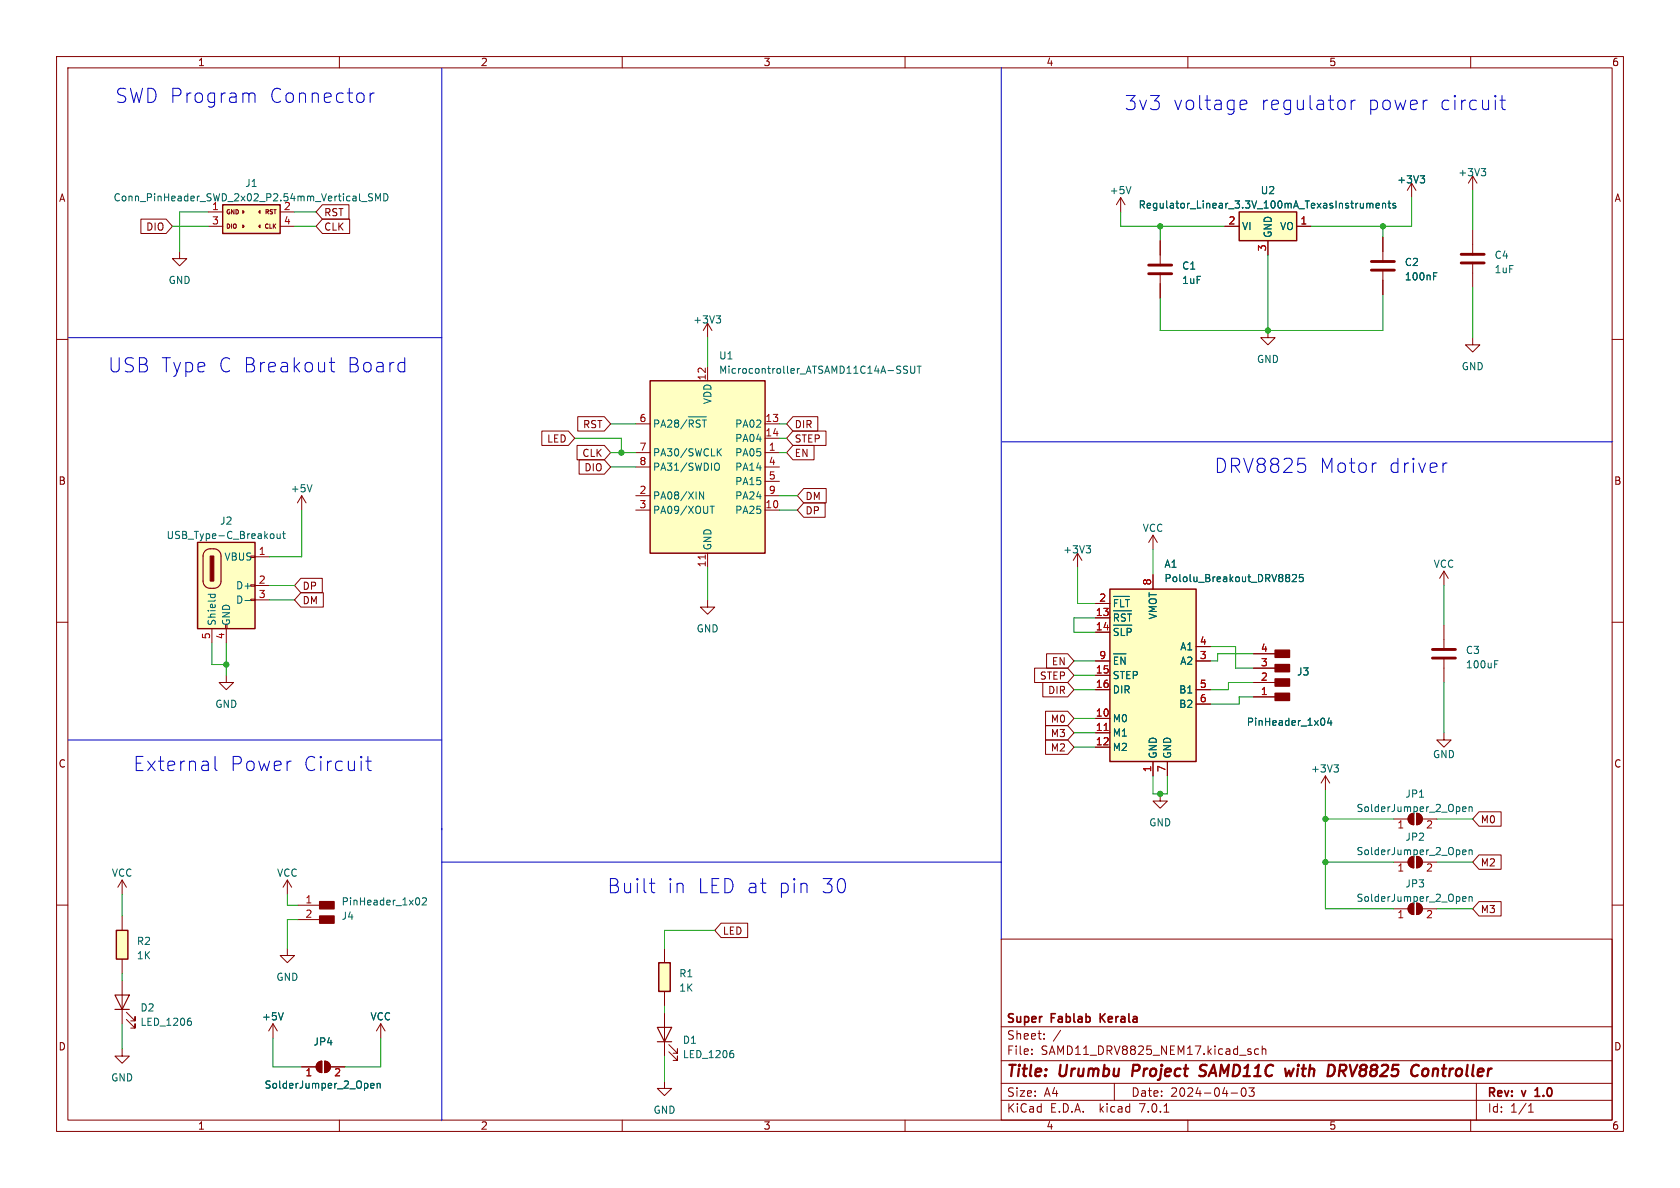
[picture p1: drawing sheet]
<svg xmlns="http://www.w3.org/2000/svg" width="297mm" height="210mm" viewBox="0 0 297 210" stroke-linecap="round" stroke-linejoin="round" font-family="sans-serif">
<g fill="none" stroke="#840000" stroke-width=".18">
<path d="M10 10h277v190h-277zM12 12h273v186h-273zM60 10v2M110 10v2M160 10v2M210 10v2M260 10v2M24.9 38.7h4.5l1.1 1.3-1.1 1.3h-4.5zM36.8 37.5h2.6M49.5 37.5h2.6M57 36.2h4.7v2.5h-4.7l-1.1-1.2zM57 38.7h4.8v2.6h-4.8l-1.1-1.3z"/>
<path d="M198.1 34.9l-.7 1.3M198.1 34.9v2.6M198.1 34.9l.8 1.3M249.6 32.4l-.8 1.3M249.6 32.4v2.5M249.6 32.4l.7 1.3M260.3 31.1v2.6M260.3 31.1l-.7 1.3M260.3 31.1l.8 1.3M10 60h2M31.7 44.5v1.2h1.3l-1.3 1.3-1.2-1.3h1.2M36.8 40h2.6"/>
<path d="M49.5 40h2.6M125.1 57.2v2.5M125.1 57.2l-.8 1.2M125.1 57.2l.8 1.2M205.1 42.5v4.5M205.1 48.3v4.4M216.5 40h2.6M224.2 58.4v1.3h1.2l-1.2 1.3-1.3-1.3h1.3M224.2 42.5v2.6M229.2 40h2.6M244.5 41.9v4.5M244.5 47.6v4.5"/>
<path d="M260.3 59.7v1.3h1.3l-1.3 1.2-1.2-1.2h1.2M260.3 40.6v4.5M260.3 46.4v4.4M285 60h2M95.8 76.2h4.7l1.1 1.3-1.1 1.2h-4.7zM102 78.7h4.8l1.1 1.3-1.1 1.3h-4.8zM102.1 73.7h4.7l1.1 1.2-1.1 1.3h-4.7zM112.4 74.9h2.5M125.1 64.8v2.5M135.3 74.9h2.5M135.3 77.5h2.5M140.2 76.2h5.8v2.5h-5.8l-1.1-1.2z"/>
<path d="M140.2 73.7h4.4v2.5h-4.4l-1.1-1.3zM140.2 78.7h3.7v2.6h-3.7l-1.1-1.3zM44.3 98.3h.8v.3h-.8zM45.1 98.4h2.5M53.3 87.6l-.7 1.3M53.3 87.6v2.6M53.3 87.6l.8 1.3M102.4 81.3h4.4l1.1 1.3-1.1 1.2h-4.4zM112.4 80h2.5M112.4 90.2h2.5M112.4 87.6h2.5M112.4 82.6h2.5"/>
<path d="M125.1 97.8v2.5M135.3 80h2.5M135.3 90.2h2.5M135.3 87.6h2.5M135.3 82.6h2.5M135.3 85.1h2.5M142.1 86.4h4v2.5h-4l-1.1-1.3zM142.1 88.9h3.8v2.5h-3.8l-1.1-1.2zM190.5 97.8l-.8 1.3M190.5 97.8v2.5M190.5 97.8l.8 1.3M203.8 94.6v2.6"/>
<path d="M203.8 94.6l-.7 1.3M203.8 94.6l.8 1.3M10 110h2M37.5 111.1v2.6M40 119.4v1.3h1.3l-1.3 1.2-1.3-1.2h1.3M40 111.1v2.6M44.3 105.9h.8v.3h-.8zM44.3 103.4h.8v.2h-.8zM45.1 103.5h2.5M45.1 106h2.5M53.2 104.8h4v2.5h-4l-1.1-1.3zM53.2 102.2h3.8v2.6h-3.8l-1.1-1.3z"/>
<path d="M125.1 106v1.3h1.3l-1.3 1.3-1.3-1.3h1.3M182.9 118.1h5.9l1.1 1.3-1.1 1.3h-5.9zM185 115.6h3.8l1.1 1.2-1.1 1.3h-3.8zM193.7 109.2h2.5M193.7 111.8h2.5M193.7 119.4h2.5M193.7 106.7h2.5M193.7 116.8h2.5M203.8 101.6v2.5M211.5 116.8h2.5M211.5 114.3h2.5M221.6 118.1h3.8"/>
<path d="M221.6 115.6h3.8M255.3 101v2.5M255.3 110.5v4.4M255.3 116.2v4.5M255.3 101l-.8 1.2M255.3 101l.7 1.2M285 110h2M184.4 120.6h4.4l1.1 1.3-1.1 1.3h-4.4zM184.8 128.3h4l1.1 1.2-1.1 1.3h-4zM184.8 125.7h4l1.1 1.3-1.1 1.3h-4zM184.8 130.8h4l1.1 1.3-1.1 1.3h-4zM193.7 127h2.5"/>
<path d="M193.7 129.5h2.5M193.7 132.1h2.5M193.7 121.9h2.5M203.8 134.6v2.6M206.4 134.6v2.6M211.5 121.9h2.5M211.5 124.5h2.5M221.6 123.2h3.8M221.6 120.7h3.8M234.3 137.2l-.7 1.2M234.3 137.2v2.5M234.3 137.2l.8 1.2"/>
<path d="M255.3 129.5v1.3h1.2l-1.2 1.3-1.3-1.3h1.3M10 160h2M21.6 155.6l-.8 1.2M21.6 155.6v2.5M21.6 155.6l.8 1.2M50.8 155.6l-.8 1.2M50.8 155.6v2.5M50.8 155.6l.8 1.2M205.1 140.3v1.3h1.3l-1.3 1.3-1.3-1.3h1.3M246.4 144.8h2.5M246.4 152.4h2.5M249.2 144l.7-.2v2a1.02 1.02 0 0 1-.9-.7 1.02 1.02 0 0 1 .2-1.1z"/>
<path d="M249.2 151.7l.7-.3v2a1.02 1.02 0 0 1-.9-.6 1.02 1.02 0 0 1 .2-1.1zM249.2 159.9l.7-.3v2.1a1.02 1.02 0 0 1-.9-.7 1.02 1.02 0 0 1 .2-1.1zM250.4 143.8a1.02 1.02 0 0 1 1.1 1 1.02 1.02 0 0 1-1.1 1zM250.4 151.4a1.02 1.02 0 0 1 1.1 1 1.02 1.02 0 0 1-1.1 1zM250.4 159.6a1.02 1.02 0 0 1 1.1 1.1 1.02 1.02 0 0 1-1.1 1zM251.5 144.8h2.5M251.5 152.4h2.5M261.5 151.1h3.9v2.6h-3.9l-1.2-1.3zM261.5 143.5h3.9v2.6h-3.9l-1.2-1.3zM261.5 159.4h3.9v2.5h-3.9l-1.2-1.2zM285 160h2M21.6 161.9v2.6"/>
<path d="M21.6 169.5v2.6M21.6 173.4v7.6M22.4 178.9l1.5 1.6v-.8v.8h-.8M50.8 167.6v1.3h1.3l-1.3 1.3-1.3-1.3h1.3M52.7 160h3.8M52.7 162.6h3.8M117.5 167.6v2.6M117.5 175.3v2.5M117.5 179.1v7.6M127.5 163.2h4.7v2.5h-4.7l-1.1-1.2zM177 166h108v32h-108zM246.4 160.7h2.5"/>
<path d="M251.5 160.7h2.5M21.6 185.4v1.3h1.3l-1.3 1.3-1.3-1.3h1.3M22.4 180.2l1.5 1.5v-.7v.7h-.8M48.3 181l-.8 1.2M48.3 181v2.5M48.3 181l.7 1.2M53.3 188.6h2.6M56.2 187.9l.7-.3v2a1.02 1.02 0 0 1-.9-.6 1.02 1.02 0 0 1 .2-1.1zM57.4 187.6a1.02 1.02 0 0 1 1 1 1.02 1.02 0 0 1-1 1zM58.4 188.6h2.6M60 198v2M67.3 181l-.8 1.2"/>
<path d="M67.3 181v2.5M67.3 181l.8 1.2M110 198v2M117.5 191.1v1.3h1.2l-1.2 1.3-1.3-1.3h1.3M118.2 185.9l1.6 1.6v-.8v.8h-.8M118.2 184.7l1.6 1.5v-.8v.8h-.8M160 198v2M177 194.5h108M177 191.5h108M177 187.5h108M177 181.5h108M182.4 186.3v.1"/>
<path d="M182.4 185.5v.1M184.6 183.6v.1M184.6 182.8v.1M197 191.5v3M205.8 196.6h.8M210 198v2M217.6 193.2h1.2M219.6 192.4l.2-.1a.81 .81 0 0 1 .6 .6 .81 .81 0 0 1-.3 .8l-.2 .1a.81 .81 0 0 1-.6-.6 .81 .81 0 0 1 .3-.8zM220.8 192.3h.9l-.5 .6 .4 .1v.7l-.2 .1h-.4l-.2-.1M221.1 186v.3M222.5 185.5l-.4-.1-.3 .3v.4l.1 .2h.6M223.1 185.5l.3-.1 .3 .1 .1 .9"/>
<path d="M223.1 184.9v1.5M260 198v2M261 191.5v6.5M270.2 196.6h.9M270.2 195.5l.4-.4v1.5"/>
</g>
<path d="M271.4 193.8h.8M271.5 192.7h-.1" fill="none" stroke="#840000" stroke-width=".3"/>
<path d="M212 190.1l.7 .1M213.1 188.2l-.7 .1a.46 .46 0 0 0-.3 .5 .46 .46 0 0 0 .4 .4l.3 .1M228.7 188.9l-.5 1.3-.3-.9-.5 .9M235.7 188.3a1.27 1.27 0 0 1 0 1.6M250.3 188.2l.5 .2M250.6 190l-.4 .2M252.2 188.9a.62 .62 0 0 0-.7 .4v.7l.2 .2h.3" fill="none" stroke="#840000" stroke-width=".4"/>
<path d="M203.1 48.4h4M203.1 46.9h4M242.4 47.8h4.1M242.4 46.2h4.1M258.3 46.5h4.1M258.3 45h4.1M253.2 116.3h4.1M253.2 114.8h4.1" fill="none" stroke="#840000" stroke-width=".51"/>
<g fill="none" stroke="#006464" stroke-width=".18">
<path d="M63.9 35.6h1M65.9 34.3l-.5-.1-.2 .2v.3l.5 .3 .2 .3-.3 .2h-.5M66.4 35.5v-1.3l.4 .9 .4-.9v1.3M67.9 34.2a.64 .64 0 0 1 .7 .7 .64 .64 0 0 1-.7 .6zM199.9 33l-.4 1.2M241.6 35.9v.9M241.6 36.1l.4-.2 .2 .2M242.2 36.1l.2-.2 .3 .1v.8M242.2 36.1v.7M243.3 36.4l.6-.2-.1-.2-.4-.1-.1 .2v.6h.5M244.4 36.1l.2-.2 .3 .1 .1 .8M244.4 35.9v.9"/>
<path d="M245.4 35.9h.5M245.6 35.5v1.1l.3 .2M246.7 36l-.3-.1-.2 .2 .1 .2 .4 .1v.3h-.5M251.1 31.1h.8l-.5 .5M251.6 31.6l.3 .2v.3l-.3 .2M261.9 29.8h.7l-.4 .5M262.4 30.3l.2 .2v.3l-.2 .3M126.6 55.8h.8l-.4 .5M127.2 56.3l.2 .3v.3l-.2 .2M253.4 48.2h.6M116.5 74.5l-.3-.3h-.5v1.3M116.8 75.5l.5-1.3 .4 1.3"/>
<path d="M118 74.4l.5-.2 .3 .3M119.3 74.5l.2-.3h.2l.3 .3M121.4 74.2l-1.1 1.6M121.7 73.7h3.2M122.6 74.5l-.3-.3h-.4v1.3M123.8 74.3l-.5-.1-.2 .3M124.2 74.2h.7M124.5 74.2v1.3M127 79.9l.5 .7M127.5 79.3l-.7 .8M160.4 64.8l-.4-.1-.2 .1v.4l.5 .2 .1 .4-.2 .2-.5-.1M161 64.7v1.1l.2 .2h.3l.2-.2v-1.1"/>
<path d="M162.1 64.7h.8M162.5 64.7v1.3M49 94.4v.7l.3 .1 .2-.1M49.5 94.4v.8M50 94.4h.4M50.1 93.9v1.1l.3 .2M55.2 85.7l-.5 1.2M123.7 86.9l.7 1.3v-1.3M125.5 89.5h.8M125.9 89.5v1.3M126.6 81.9a.43 .43 0 0 1 .6 .4v.4a.43 .43 0 0 1-.6 .4M192 96.5h.8l-.4 .5"/>
<path d="M192.6 97l.2 .2v.3l-.2 .2M36.8 105.1h1.3M37.3 105.1l-.1 .3M38 105.1l.1 .3M43.3 106.1h1M196.8 108h3.2M196.8 110.5h3.3M196.8 105.4h2.9M196.8 115.6h2.3M197 108.5v1.3M197.6 106h-.6v1.3M197.6 116.2h-.6v1.2"/>
<path d="M198.1 106v1.3M198.2 111.1v1.2M198.9 116.2v1.2l-.7-1.2v1.2M199 106h.7M199.3 111.1v1.2M199.3 106v1.3M199.7 108.5v1.3M227.9 101.7v.3M227.9 102.2v.5M228.5 101.7l.5-.1 .2 .3-.8 .9h.8M230.4 101.6h-.6l-.1 .6 .2-.2 .4 .1 .1 .2v.4l-.2 .1-.5-.1M264.2 116.8h.6"/>
<path d="M234.1 127.1l.1 .3-.1 .7M235 126.9l-.3 .9h.8M235.3 127.4v.8M235.8 135.2h.8l-.4 .5M236.4 135.7l.2 .2v.3l-.2 .3M74 158.8l.2 .4-.2 .7M74.7 158.8l.5-.1 .2 .4-.8 .9h.8M258.6 143l.6-.1-.1-.2-.4-.1-.1 .2v.6h.5M258.6 150.7l.6-.2-.1-.2-.4-.1-.1 .2v.6h.5M258.6 158.9l.6-.1-.1-.2-.4-.1-.1 .2v.6h.5M259.7 142.7l.2-.1 .3 .1 .1 .8M259.7 142.6v.9"/>
<path d="M259.7 150.2v.9M259.7 158.5v.8M259.7 150.4l.2-.2 .3 .1 .1 .8M259.7 158.6l.2-.1 .3 .1 .1 .7M33.5 180h.2M50.1 179l-.4 1.3M33.6 180.5l.2 .2v.3l-.2 .3M65.5 191.9l.6-.1v-.2l-.4-.1-.2 .2 .1 .6h.5M66.7 191.6l.2-.1 .3 .1v.8M66.7 191.5v.9M129.4 185.7h.2M129.5 186.2l.2 .2v.3l-.2 .3"/>
</g>
<g fill="#840000" stroke="#840000" stroke-width=".25">
<path d="M225.4 114.9h2.6v1.3h-2.6z"/>
<path d="M225.4 117.5h2.6v1.2h-2.6z"/>
<path d="M225.4 120h2.6v1.3h-2.6z"/>
<path d="M225.4 122.6h2.6v1.2h-2.6z"/>
<path d="M56.5 161.9h2.6v1.3h-2.6z"/>
<path d="M56.5 159.4h2.6v1.3h-2.6z"/>
</g>
<g fill="#840000" stroke="#840000" stroke-width=".18">
<path d="M249.2 144l.7-.2v2a1.02 1.02 0 0 1-.9-.7 1.02 1.02 0 0 1 .2-1.1z"/>
<path d="M250.4 143.8a1.02 1.02 0 0 1 1.1 1 1.02 1.02 0 0 1-1.1 1z"/>
<path d="M249.2 151.7l.7-.3v2a1.02 1.02 0 0 1-.9-.6 1.02 1.02 0 0 1 .2-1.1z"/>
<path d="M250.4 151.4a1.02 1.02 0 0 1 1.1 1 1.02 1.02 0 0 1-1.1 1z"/>
<path d="M249.2 159.9l.7-.3v2.1a1.02 1.02 0 0 1-.9-.7 1.02 1.02 0 0 1 .2-1.1z"/>
<path d="M250.4 159.6a1.02 1.02 0 0 1 1.1 1.1 1.02 1.02 0 0 1-1.1 1z"/>
<path d="M56.2 187.9l.7-.3v2a1.02 1.02 0 0 1-.9-.6 1.02 1.02 0 0 1 .2-1.1z"/>
<path d="M57.4 187.6a1.02 1.02 0 0 1 1 1 1.02 1.02 0 0 1-1 1z"/>
<path d="M37.2 98.3h.6v4.4h-.6z"/>
<path d="M42.9 39.8l.3 .2-.3 .3z"/>
<path d="M42.9 37.2l.3 .3-.3 .2z"/>
<path d="M45.7 40l.3-.2v.5z"/>
<path d="M45.7 37.5l.3-.3v.5z"/>
</g>
<g fill="#ffffc2" stroke="#ffffc2" stroke-width=".18">
<path d="M196.2 104.1h15.3v30.5h-15.3z"/>
<path d="M219.1 37.5h10.1v5h-10.1z"/>
<path d="M116.5 170.2h2v5.1h-2z"/>
<path d="M20.6 164.5h2v5h-2z"/>
<path d="M114.9 67.3h20.4v30.5h-20.4z"/>
<path d="M34.9 95.9h10.2v15.2h-10.2z"/>
<path d="M39.4 36.2h10.1v5.1h-10.1z"/>
</g>
<path d="M39.4 36.2h10.1v5.1h-10.1zM219.1 37.5h10.1v5h-10.1zM114.9 67.3h20.4v30.5h-20.4zM34.9 95.9h10.2v15.2h-10.2zM196.2 104.1h15.3v30.5h-15.3zM20.6 164.5h2v5h-2zM116.5 170.2h2v5.1h-2z" fill="none" stroke="#840000" stroke-width=".25"/>
<path d="M124.7 98.1v.7M195.2 129.1h.7" fill="none" stroke="#a90000" stroke-width=".18"/>
<path d="M36.3 97.4l.5-.3 1-.1a1.27 1.27 0 0 1 1.3 1.3v4.4a1.27 1.27 0 0 1-1.3 1.3h-.6a1.27 1.27 0 0 1-1.3-1.3v-4.5zM20.3 175.9h2.6l-1.3 2.5zM20.3 178.4h2.6M116.2 181.6h2.5l-1.2 2.6zM116.2 184.2h2.5" fill="none" stroke="#840000" stroke-width=".2"/>
<g fill="none" stroke="#0000c2" stroke-width=".18">
<path d="M44.1 16.6l.3-.2 .6 .2 .1 .2v1.3M65.4 16.4v1.7M66.2 16.4a.64 .64 0 0 0-.8 .5M78.1 12.1v186M177 12h.1M177 12v154M219.4 19.3l.2 .1 .7-.1M219.4 17.8l.7-.1 .2 .1 .1 .5-1.2 .2M237.3 17.7l.5 .5v.7l-.5 .5M238.9 17.7v1.7M239.6 17.7a.64 .64 0 0 0-.7 .5M252.3 17.7l-.4 .1"/>
<path d="M264.4 16.9v.2M264.4 17.7v1.7M264.4 16.9l-.2 .1 .2 .1M264.4 16.9l.1 .1-.1 .1M265.2 17.7h.9M265.5 16.9v2.1l.2 .3 .4 .1M12.1 59.7h66M58.2 64.1h1M58.6 63.2v2.2l.1 .2 .5 .1M70.8 64.1l.8 .1M71.6 65.6l-.8 .1M71.6 63.2v2.5"/>
<path d="M177.2 78.1h107.9M230.7 82.2l.1 .2-.1 .9M243.1 81.8h.2M255.8 81.8a.63 .63 0 0 0-.7 .5M12.1 130.8h66M38 133.7v2.2l.4 .3M64.7 134.6h.9M65 133.7v2.2l.2 .2 .4 .1M78.1 152.4h98.9M114.8 156.1h1M115.2 157.5l.1 .2 .5 .1"/>
</g>
<g fill="none" stroke="#009600" stroke-width=".18">
<path d="M36.8 37.5h-5.1v7M52.1 37.5h3.8M198.1 37.5v2.5h18.4M249.6 34.9v5.1h-17.8M260.3 33.7v6.9M30.5 40h6.3M52.1 40h3.8M125.1 59.7v5.1M205.1 40v2.5M224.2 45.1v13.3M244.5 52.1v6.3h-39.4v-5.7M244.5 40v1.9"/>
<path d="M260.3 50.8v8.9M101.6 77.5h8.3v2.5M107.9 74.9h4.5M137.8 77.5h1.3M137.8 74.9h1.3M53.3 90.2v8.2h-5.7M107.9 82.6h4.5M107.9 80h4.5M137.8 80h1.3M137.8 90.2h3.2M137.8 87.6h3.2M203.8 97.2v4.4"/>
<path d="M37.5 113.7v3.8h2.5M40 113.7v5.7M47.6 106h4.5M47.6 103.5h4.5M125.1 100.3v5.7M189.9 116.8h3.8M189.9 119.4h3.8M190.5 100.3v6.4h3.2M193.7 109.2h-3.8v2.6h3.8M214 114.3h4.4v3.8h3.2M221.6 115.6h-6.3v1.2h-1.3M255.3 103.5v7"/>
<path d="M189.9 132.1h3.8M189.9 127h3.8M189.9 129.5h3.8M189.9 121.9h3.8M203.8 137.2v3.1h2.6v-3.1M221.6 123.2h-2.5v1.3h-5.1M221.6 120.7h-4.4v1.2h-3.2M234.3 139.7v21h12.1M255.3 120.7v8.8M21.6 158.1v3.8M50.8 158.1v1.9h1.9M234.3 152.4h12.1"/>
<path d="M234.3 144.8h12.1M254 152.4h6.3M254 144.8h6.3M21.6 172.1v1.3M52.7 162.6h-1.9v5M117.5 177.8v1.3M126.4 164.5h-8.9v3.1M254 160.7h6.3M21.6 181v4.4M48.3 183.5v5.1h5M67.3 183.5v5.1h-6.3M117.5 186.7v4.4"/>
</g>
<g fill="#009600" stroke="#009600" stroke-width=".18">
<circle cx="224.2" cy="58.4" r=".46"/>
<circle cx="244.5" cy="40" r=".46"/>
<circle cx="205.1" cy="40" r=".46"/>
<circle cx="234.3" cy="152.4" r=".46"/>
<circle cx="234.3" cy="144.8" r=".46"/>
<circle cx="205.1" cy="140.3" r=".46"/>
<circle cx="109.9" cy="80" r=".46"/>
<circle cx="40" cy="117.5" r=".46"/>
</g>
<g font-size="3.5" fill="#0000c2">
<text x="20.3" y="18.4">SWD Program</text>
<text x="47.3" y="18.4">Connector</text>
<text x="198.8" y="19.7">3v3</text>
<text x="207.2" y="19.7">voltage</text>
<text x="222.6" y="19.7">regulator</text>
<text x="241.4" y="19.7">power</text>
<text x="254" y="19.7">circuit</text>
<text x="19" y="66">USB Type C Breakout</text>
<text x="60.8" y="66">Board</text>
<text x="214.6" y="83.8">DRV8825</text>
<text x="233.1" y="83.8">Motor</text>
<text x="245.2" y="83.8">driver</text>
<text x="23.5" y="136.5">External</text>
<text x="40.5" y="136.5">Power</text>
<text x="53.4" y="136.5">Circuit</text>
<text x="107.3" y="158.1">Built</text>
<text x="117.8" y="158.1">in</text>
<text x="123" y="158.1">LED at</text>
<text x="137.1" y="158.1">pin</text>
<text x="144.6" y="158.1">30</text>
</g>
<g font-size="2.8" fill="#840000">
<text x="178" y="190.8">Title:</text>
<text x="187.4" y="190.8">Urumbu</text>
<text x="200.9" y="190.8">Project</text>
<text x="213.4" y="190.8">SAMD11C</text>
<text x="229.2" y="190.8">with</text>
<text x="237.2" y="190.8">DRV8825</text>
<text x="252.6" y="190.8">Controller</text>
</g>
<g font-size="2.1" fill="#840000">
<text x="178" y="183.9">Sheet:</text>
<text x="178" y="181.1">Super</text>
<text x="186" y="181.1">Fablab</text>
<text x="186.2" y="183.9">/</text>
<text x="195" y="181.1">Kerala</text>
<text x="178" y="186.6">File:</text>
<text x="184" y="186.6">SAMD11_DRV8825_NEM17.kicad_sch</text>
<text x="178" y="196.8">KiCad</text>
<text x="178" y="194">Size:</text>
<text x="184.6" y="194">A4</text>
<text x="185.7" y="196.8">E.D.A.</text>
<text x="194.4" y="196.8">kicad</text>
<text x="200" y="194">Date:</text>
<text x="201.5" y="196.8">7.0.1</text>
<text x="206.9" y="194">2024-04-03</text>
<text x="263" y="194.2">Rev:</text>
<text x="263" y="196.8">Id:</text>
<text x="267" y="196.8">1/1</text>
<text x="269.2" y="194.2">v</text>
<text x="272" y="194.2">1.0</text>
</g>
<g font-size="1.8" fill="#840000">
<text x="35" y="11.8">1</text>
<text x="85" y="11.8">2</text>
<text x="135" y="11.8">3</text>
<text x="185" y="11.8">4</text>
<text x="235" y="11.8">5</text>
<text x="285" y="11.8">6</text>
<text x="10.4" y="35.8">A</text>
<text x="285.4" y="35.8">A</text>
<text x="25.7" y="40.9">DIO</text>
<text x="57.3" y="38.4">RST</text>
<text x="57.3" y="40.9">CLK</text>
<text x="102.9" y="75.8">RST</text>
<text x="140.5" y="75.8">DIR</text>
<text x="96.6" y="78.4">LED</text>
<text x="102.8" y="80.9">CLK</text>
<text x="103.2" y="83.5">DIO</text>
<text x="140.5" y="78.4">STEP</text>
<text x="140.5" y="80.9">EN</text>
<text x="10.3" y="85.8">B</text>
<text x="142.4" y="88.5">DM</text>
<text x="285.3" y="85.8">B</text>
<text x="142.4" y="91.1">DP</text>
<text x="53.5" y="107">DM</text>
<text x="53.5" y="104.4">DP</text>
<text x="185.8" y="117.8">EN</text>
<text x="183.7" y="120.3">STEP</text>
<text x="185.2" y="122.8">DIR</text>
<text x="185.6" y="130.5">M3</text>
<text x="185.6" y="127.9">M0</text>
<text x="10.3" y="135.8">C</text>
<text x="185.6" y="133">M2</text>
<text x="285.3" y="135.8">C</text>
<text x="261.8" y="145.7">M0</text>
<text x="261.8" y="153.3">M2</text>
<text x="261.8" y="161.6">M3</text>
<text x="127.8" y="165.4">LED</text>
<text x="10.3" y="185.8">D</text>
<text x="285.3" y="185.8">D</text>
<text x="35" y="199.8">1</text>
<text x="85" y="199.8">2</text>
<text x="135" y="199.8">3</text>
<text x="185" y="199.8">4</text>
<text x="235" y="199.8">5</text>
<text x="285" y="199.8">6</text>
</g>
<g font-size="1.8" fill="#006464">
<text x="20" y="35.8">Conn_PinHeader_SWD_2x02_P2.54mm_Vertical_SMD</text>
<text x="43.3" y="33.2">J1</text>
<text x="196.1" y="34.5">+5V</text>
<text x="222.8" y="34.5">U2</text>
<text x="247" y="32.6">+3V3</text>
<text x="257.7" y="31.3">+3V3</text>
<text x="37.4" y="37.2">1</text>
<text x="50.1" y="37.2">2</text>
<text x="201.2" y="37">Regulator_Linear_3.3V_100mA_TexasInstruments</text>
<text x="219.6" y="40.8">VI</text>
<text x="226.2" y="40.8">VO</text>
<text x="208.9" y="47.8">C1</text>
<text x="225" y="42" transform="rotate(-90 225 42)">GND</text>
<text x="248.3" y="47.2">C2</text>
<text x="264.2" y="45.9">C4</text>
<text x="29.8" y="50.4">GND</text>
<text x="208.9" y="50.4">1uF</text>
<text x="248.3" y="49.7">100nF</text>
<text x="264.2" y="48.5">1uF</text>
<text x="122.5" y="57.3">+3V3</text>
<text x="127.1" y="63.7">U1</text>
<text x="222.2" y="64.3">GND</text>
<text x="258.4" y="65.6">GND</text>
<text x="125.9" y="71.6" transform="rotate(-90 125.9 71.6)">VDD</text>
<text x="127.1" y="66.2">Microcontroller_ATSAMD11C14A-SSUT</text>
<text x="115.4" y="76.4">PA28/~{RST}</text>
<text x="129.8" y="75.8">PA02</text>
<text x="115.4" y="80.8">PA30/SWCLK</text>
<text x="115.4" y="83.4">PA31/SWDIO</text>
<text x="129.8" y="80.8">PA05</text>
<text x="129.8" y="78.3">PA04</text>
<text x="129.8" y="83.4">PA14</text>
<text x="51.3" y="87.2">+5V</text>
<text x="115.4" y="88.5">PA08/XIN</text>
<text x="129.8" y="85.9">PA15</text>
<text x="129.8" y="88.5">PA24</text>
<text x="29.4" y="95.4">USB_Type-C_Breakout</text>
<text x="38.9" y="92.9">J2</text>
<text x="115.4" y="91">PA09/XOUT</text>
<text x="129.8" y="91">PA25</text>
<text x="202" y="94.2">VCC</text>
<text x="39.6" y="99.3">VBUS</text>
<text x="125.9" y="97.3" transform="rotate(-90 125.9 97.3)">GND</text>
<text x="187.9" y="98">+3V3</text>
<text x="205.8" y="100.5">A1</text>
<text x="253.4" y="100.5">VCC</text>
<text x="41.6" y="104.3">D+</text>
<text x="41.6" y="106.9">D-</text>
<text x="205.8" y="103.1">Pololu_Breakout_DRV8825</text>
<text x="38.3" y="110.6" transform="rotate(-90 38.3 110.6)">Shield</text>
<text x="40.8" y="110.6" transform="rotate(-90 40.8 110.6)">GND</text>
<text x="123.1" y="112">GND</text>
<text x="196.7" y="110.7">~{RST}</text>
<text x="196.7" y="113.2">~{SLP}</text>
<text x="196.7" y="108.1">~{FLT}</text>
<text x="204.7" y="109.6" transform="rotate(-90 204.7 109.6)">VMOT</text>
<text x="196.7" y="118.3">~{EN}</text>
<text x="208.5" y="117.7">A2</text>
<text x="208.5" y="115.1">A1</text>
<text x="229.2" y="119.6">J3</text>
<text x="259.1" y="115.8">C3</text>
<text x="259.1" y="118.3">100uF</text>
<text x="38" y="125.3">GND</text>
<text x="196.7" y="120.2">STEP</text>
<text x="196.7" y="122.7">DIR</text>
<text x="208.3" y="122.7">B1</text>
<text x="208.3" y="125.3">B2</text>
<text x="196.7" y="127.8">M0</text>
<text x="196.7" y="130.4">M1</text>
<text x="220.4" y="128.5">PinHeader_1x04</text>
<text x="196.7" y="132.9">M2</text>
<text x="204.7" y="134.1" transform="rotate(-90 204.7 134.1)">GND</text>
<text x="207.2" y="134.1" transform="rotate(-90 207.2 134.1)">GND</text>
<text x="231.7" y="136.7">+3V3</text>
<text x="253.3" y="134.2">GND</text>
<text x="239.8" y="143.7">SolderJumper_2_Open</text>
<text x="248.4" y="141.2">JP1</text>
<text x="203.1" y="146.2">GND</text>
<text x="248.4" y="148.8">JP2</text>
<text x="19.7" y="155.1">VCC</text>
<text x="48.9" y="155.1">VCC</text>
<text x="239.8" y="151.3">SolderJumper_2_Open</text>
<text x="60.3" y="160.2">PinHeader_1x02</text>
<text x="239.8" y="159.6">SolderJumper_2_Open</text>
<text x="248.4" y="157">JP3</text>
<text x="24.1" y="167.2">R2</text>
<text x="60.3" y="162.8">J4</text>
<text x="24.1" y="169.7">1K</text>
<text x="48.8" y="173.5">GND</text>
<text x="120" y="172.9">R1</text>
<text x="24.8" y="179">D2</text>
<text x="120" y="175.5">1K</text>
<text x="24.8" y="181.5">LED_1206</text>
<text x="46.3" y="180.5">+5V</text>
<text x="55.4" y="185">JP4</text>
<text x="65.4" y="180.5">VCC</text>
<text x="120.7" y="184.7">D1</text>
<text x="19.6" y="191.3">GND</text>
<text x="120.7" y="187.2">LED_1206</text>
<text x="46.7" y="192.6">SolderJumper_2_Open</text>
<text x="115.5" y="197">GND</text>
</g>
<g font-size="1.8" fill="#a90000">
<text x="37.4" y="39.8">3</text>
<text x="50.1" y="39.8">4</text>
<text x="217.1" y="39.8">2</text>
<text x="229.8" y="39.8">1</text>
<text x="223.9" y="44.5" transform="rotate(-90 223.9 44.5)">3</text>
<text x="124.8" y="67.3" transform="rotate(-90 124.8 67.3)">12</text>
<text x="113" y="74.7">6</text>
<text x="135.3" y="74.7">13</text>
<text x="135.3" y="77.2">14</text>
<text x="113" y="79.8">7</text>
<text x="113" y="82.3">8</text>
<text x="135.9" y="79.8">1</text>
<text x="135.9" y="82.3">4</text>
<text x="113" y="87.4">2</text>
<text x="113" y="89.9">3</text>
<text x="135.3" y="89.9">10</text>
<text x="135.9" y="84.8">5</text>
<text x="135.9" y="87.4">9</text>
<text x="45.7" y="98.2">1</text>
<text x="124.8" y="100.3" transform="rotate(-90 124.8 100.3)">11</text>
<text x="45.7" y="103.3">2</text>
<text x="45.7" y="105.8">3</text>
<text x="194.3" y="106.4">2</text>
<text x="203.6" y="103.5" transform="rotate(-90 203.6 103.5)">8</text>
<text x="37.2" y="113.1" transform="rotate(-90 37.2 113.1)">5</text>
<text x="39.8" y="113.1" transform="rotate(-90 39.8 113.1)">4</text>
<text x="193.7" y="109">13</text>
<text x="193.7" y="111.5">14</text>
<text x="193.7" y="119.1">15</text>
<text x="194.3" y="116.6">9</text>
<text x="212.1" y="116.6">3</text>
<text x="212.1" y="114">4</text>
<text x="222.9" y="117.9">3</text>
<text x="222.9" y="115.3">4</text>
<text x="193.7" y="121.7">16</text>
<text x="212.1" y="121.7">5</text>
<text x="212.1" y="124.2">6</text>
<text x="222.9" y="122.9">1</text>
<text x="222.9" y="120.4">2</text>
<text x="193.7" y="126.7">10</text>
<text x="193.7" y="129.3">11</text>
<text x="193.7" y="131.8">12</text>
<text x="203.6" y="136.6" transform="rotate(-90 203.6 136.6)">1</text>
<text x="206.1" y="136.6" transform="rotate(-90 206.1 136.6)">7</text>
<text x="247" y="146.7">1</text>
<text x="252.1" y="146.7">2</text>
<text x="247" y="154.3">1</text>
<text x="252.1" y="154.3">2</text>
<text x="53.9" y="159.8">1</text>
<text x="53.9" y="162.3">2</text>
<text x="247" y="162.6">1</text>
<text x="252.1" y="162.6">2</text>
<text x="53.9" y="190.5">1</text>
<text x="59" y="190.5">2</text>
</g>
<g font-size="1" fill="#840000">
<text x="40" y="40.6">DIO</text>
<text x="40" y="38">GND</text>
<text x="46.6" y="40.6">CLK</text>
<text x="46.6" y="38">RST</text>
</g>
</svg>
